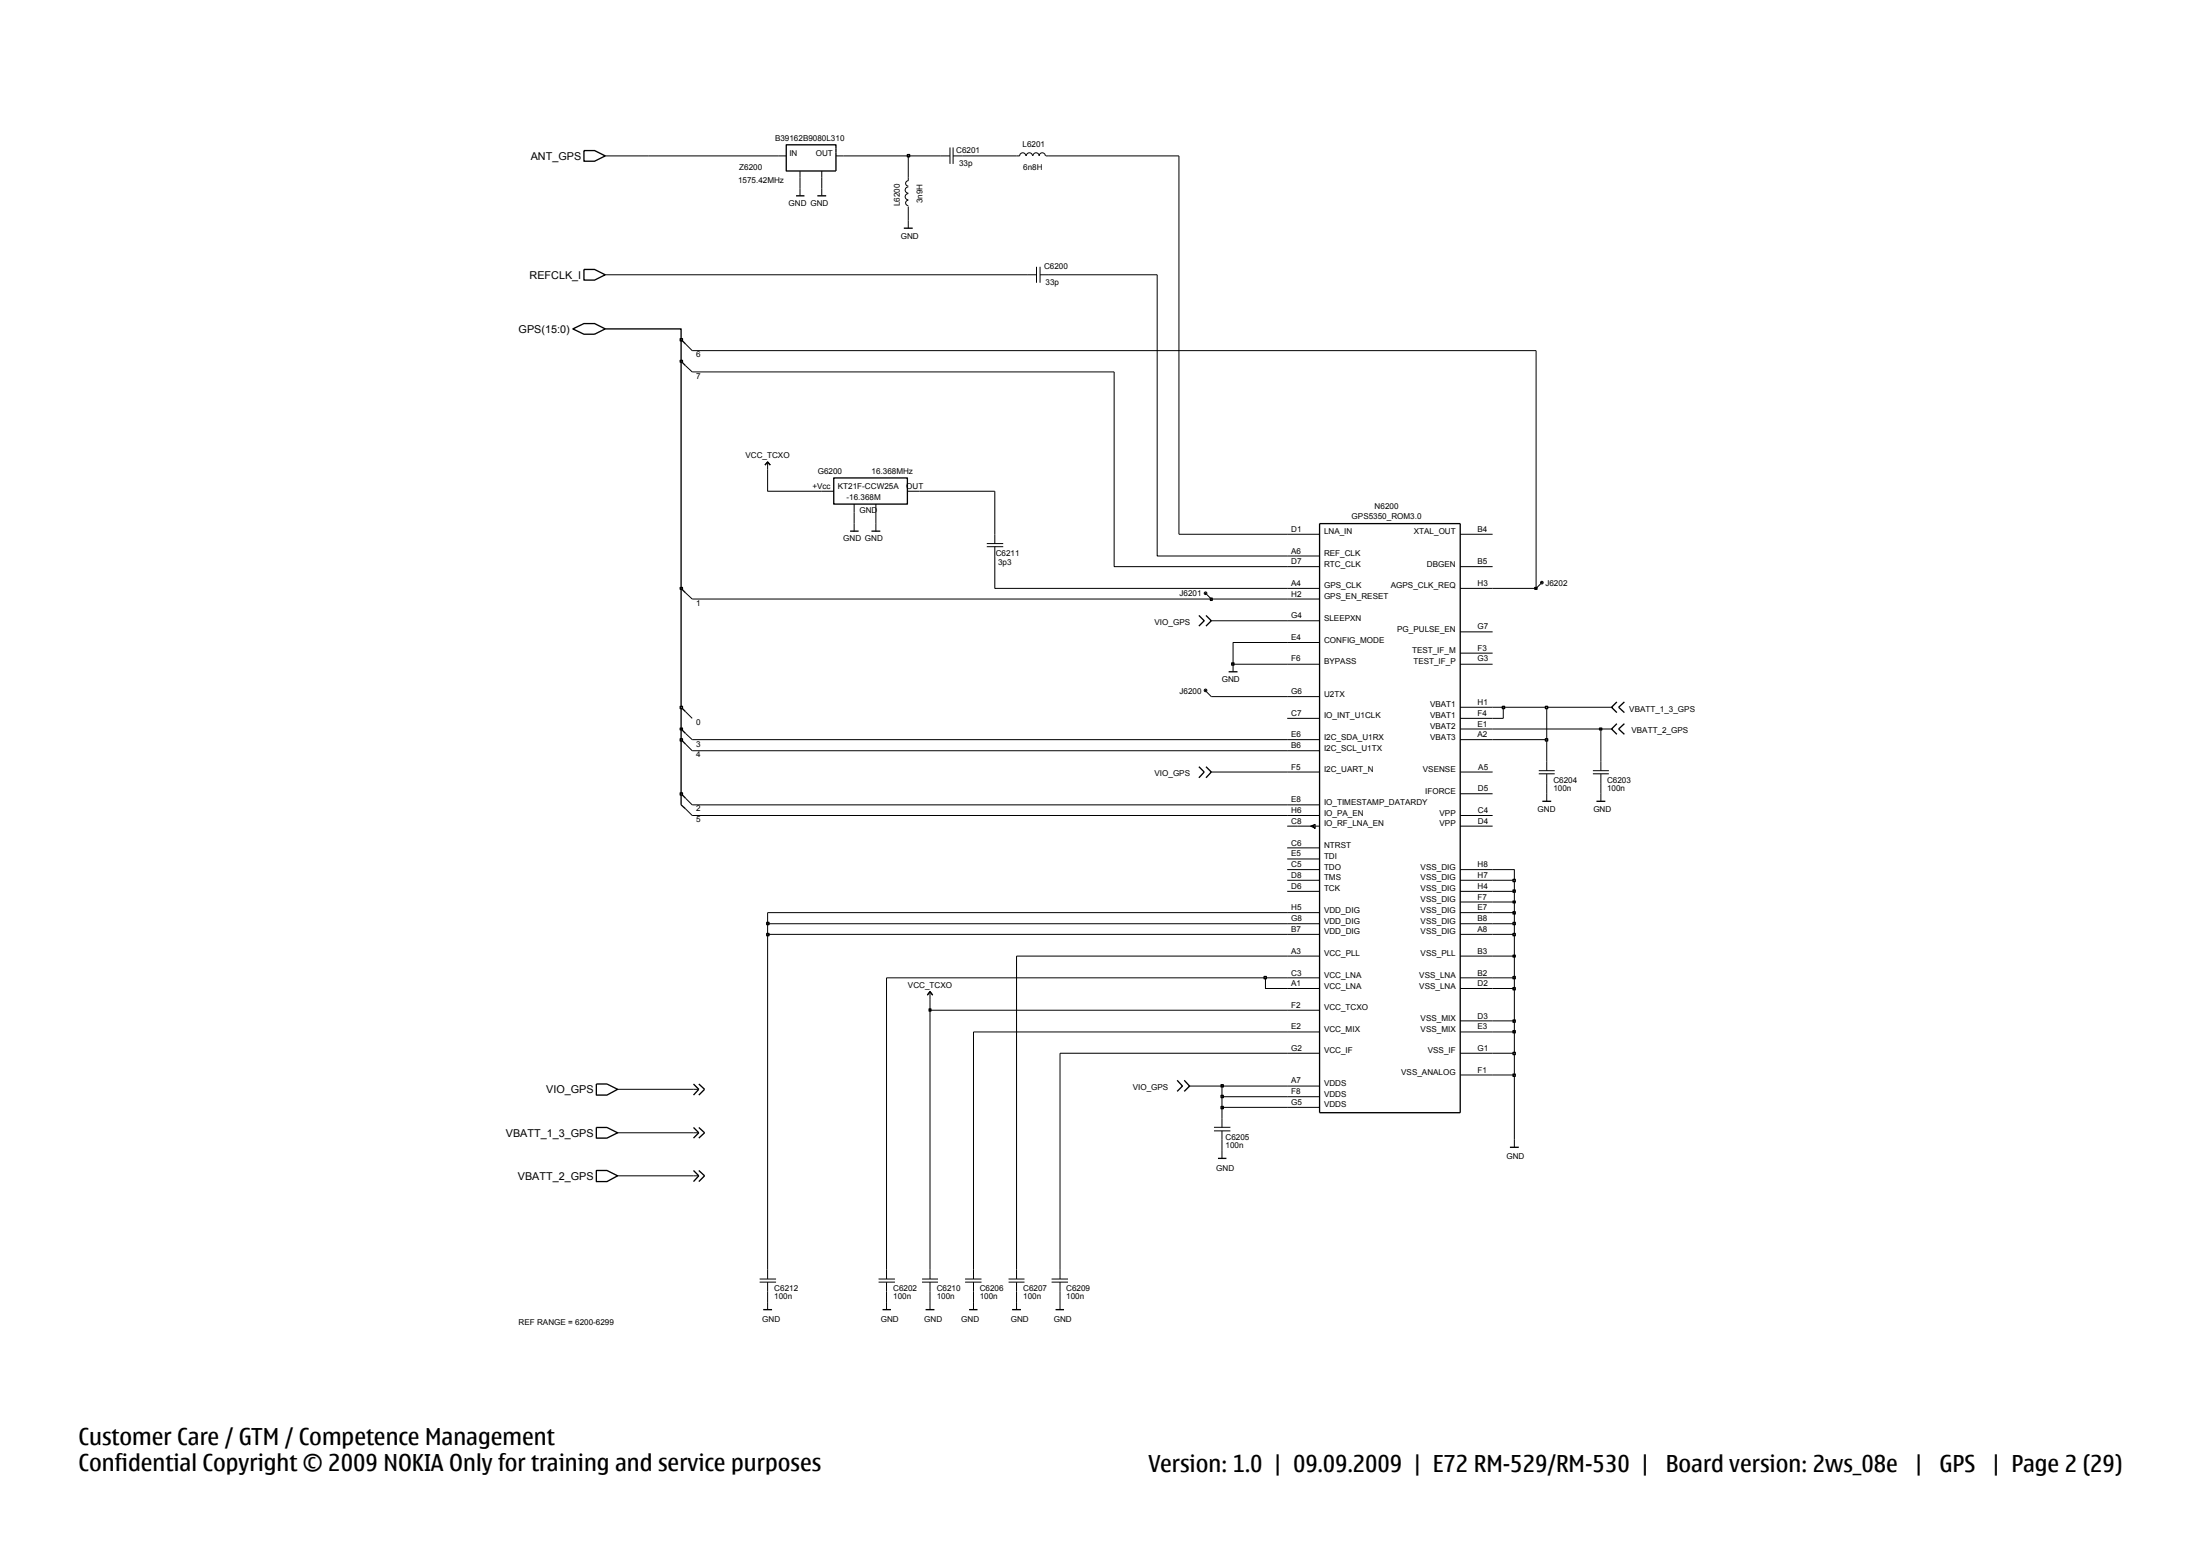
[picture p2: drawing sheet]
<svg xmlns="http://www.w3.org/2000/svg" width="420mm" height="297mm" viewBox="0 0 420 297" stroke-linecap="round" stroke-linejoin="round" font-family="sans-serif">
<g fill="none" stroke="#000" stroke-width=".25">
<path d="M111.4 28.7h2.1l2 1.1-2 1h-2.1zM150 27.6h9.5v5h-9.5zM151.9 37.4h1.6M156 37.4h1.7M111.4 51.4h2.1l2 1-2 1.1h-2.1zM172.5 43.6h1.7M109.3 62.8l2.1-1h2.1l2 1-2 1h-2.1zM130 69l.8 .8M130 64.8l.8 .9M146 88.8l.5-.6 .5 .6M159.1 91.2h14v5h-14zM251.8 99.9h26.8v112.5h-26.8z"/>
<path d="M130 112.3l.8 .9M162.2 101.4h1.6M166.3 101.4h1.7M228.8 117.5l1 1-1 1M230.1 117.5l1 1-1 1M130 135l.8 .8M130 139.1l.8 .9M234.4 128.2h1.7M308.5 138.1l-1 1 1 1.1M308.5 134l-1 1 1 1M310 138.1l-1.1 1 1.1 1.1M310 134l-1.1 1 1.1 1"/>
<path d="M130 153.6l.8 .8M130 151.5l.8 .9M130 141.2l.8 .8M228.8 146.3l1 1.1-1 1.1M230.1 146.3l1 1.1-1 1.1M294.3 152.9h1.7M304.6 152.9h1.7M177 189.9l.5-.6 .5 .6M113.8 215.2h2l2.1 1-2.1 1h-2zM113.8 206.9h2l2.1 1-2.1 1.1h-2zM132.3 206.9l1 1-1 1.1M132.3 215.2l1 1-1 1"/>
<path d="M133.3 206.9l1.2 1-1.2 1.1M133.3 215.2l1.2 1-1.2 1M224.6 206.2l1 1.1-1 1M226 206.2l1 1.1-1 1M288.1 219h1.7M113.8 223.4h2l2.1 1-2.1 1.1h-2zM132.3 223.4l1 1-1 1.1M133.3 223.4l1.2 1-1.2 1.1M232.4 221.1h1.6M145.6 250h1.7M168.4 250h1.6M176.6 250h1.7"/>
<path d="M184.9 250h1.6M193.1 250h1.7M201.4 250h1.6"/>
</g>
<g fill="none" stroke="#000" stroke-width=".19">
<path d="M148.6 29.8h1.4M152.7 32.6v1.3M152.7 35.9v1.5M156.8 32.6v1.3M156.8 35.9v1.5M159.5 29.8h1.5M173.3 38.2a.51 .51 0 0 0-.5 .5 .51 .51 0 0 0 .5 .5M173.3 37a.59 .59 0 0 0-.6 .5 .59 .59 0 0 0 .6 .6M173.3 35.7a.59 .59 0 0 0-.6 .6 .59 .59 0 0 0 .6 .6M173.3 33.9v.6a.51 .51 0 0 0-.5 .5 .51 .51 0 0 0 .5 .5M173.3 39.4v.7M179.5 29.8h1.8"/>
<path d="M181.3 28.1v3.2M181.9 29.8h1.7M181.9 28.1v3.2M194 29.8h.6a.59 .59 0 0 1 .6-.6 .59 .59 0 0 1 .6 .6M195.8 29.8a.59 .59 0 0 1 .6-.6 .59 .59 0 0 1 .6 .6M197.1 29.8a.59 .59 0 0 1 .6-.6 .59 .59 0 0 1 .6 .6 .59 .59 0 0 1 .6-.6 .59 .59 0 0 1 .6 .6M199.6 29.8h.6M173.3 42.1v1.5M196 52.4h1.8M197.8 50.9v3.1M198.5 52.4h1.7M198.5 50.9v3.1"/>
<path d="M130.8 69.8l1.3 1.2M130.8 65.7l1.3 1.2M146 88.8l.5-.6 .5 .6M146.5 88.2v1.4M156.8 93.8h2.3M163 96.2v1.6M163 99.9v1.5M167.1 96.2v1.6M167.1 99.9v1.5M173.1 93.8h2.3M130.8 113.2l1.3 1.1M188.3 104.3h3.1"/>
<path d="M188.3 103.8h3.1M189.8 102v1.8M189.8 104.3v1.8M230.2 113.4l.9 .9M245.6 108.2h6.2M245.6 102h6.2M245.6 114.3h6.2M245.6 112.3h6.2M245.6 118.5h6.2M245.6 106.1h6.2M278.6 108.2h6.2M278.6 102h6.2"/>
<path d="M278.6 112.3h6.2M294.1 111.4l-1 .9M130.8 135.8l1.3 1.3M130.8 140l1.3 1.2M230.2 132l.9 1M235.3 126.8v1.4M245.6 126.8h6.2M245.6 133h6.2M245.6 137.1h6.2M245.6 122.6h6.2M278.6 139.1h6.2M278.6 137.1h6.2"/>
<path d="M278.6 126.8h6.2M278.6 124.7h6.2M278.6 120.6h6.2M278.6 135h6.2M130.8 154.4l1.3 1.3M130.8 152.4l1.3 1.2M130.8 142l1.3 1.3M245.6 155.7h6.2M245.6 143.3h6.2M245.6 153.6h6.2M245.6 141.2h6.2M245.6 157.7h6.2"/>
<path d="M245.6 147.4h6.2M250.1 157.7l.9-.3-.5 .3 .5 .4zM251 157.4v.7M278.6 155.7h6.2M278.6 147.4h6.2M278.6 141.2h6.2M278.6 157.7h6.2M278.6 151.5h6.2M293.6 147.7h3.1M293.6 147.1h3.1M295.2 145.3v1.8M295.2 147.7v1.8"/>
<path d="M295.2 151.5v1.4M304 147.7h3M304 147.1h3M305.5 145.3v1.8M305.5 147.7v1.8M305.5 151.5v1.4M146.5 178.3v65.8M245.6 170.1h6.2M245.6 174.2h6.2M245.6 161.8h6.2M245.6 176.3h6.2M245.6 178.3h6.2"/>
<path d="M245.6 166h6.2M245.6 168h6.2M245.6 164h6.2M278.6 170.1h6.2M278.6 176.3h6.2M278.6 178.3h6.2M278.6 166h6.2M278.6 168h6.2M278.6 174.2h6.2M278.6 172.2h6.2M169.2 186.6v57.5M177.5 189.3v1.4"/>
<path d="M177.5 192.8v51.3M177.5 189.3l-.5 .6M177.5 189.3l.5 .6M185.8 197v47.1M194 182.5v61.6M245.6 186.6h6.2M245.6 182.5h6.2M245.6 188.7h6.2M245.6 192.8h6.2M245.6 197h6.2M278.6 197h6.2M278.6 182.5h6.2"/>
<path d="M278.6 188.7h6.2M278.6 186.6h6.2M278.6 194.9h6.2M117.9 216.2h15.4M117.9 207.9h15.4M202.3 201v43.1M231.7 215.9h3.1M231.7 215.2h3.1M233.2 211.4v3.8M233.2 215.9v5.2M245.6 207.3h6.2M245.6 211.4h6.2"/>
<path d="M245.6 201h6.2M245.6 209.3h6.2M278.6 201h6.2M278.6 205.2h6.2M289 205.2v13.8M117.9 224.4h15.4M145 244.7h3.1M145 244.1h3.1M146.5 244.7v5.3M167.6 244.7h3.2M167.6 244.1h3.2M169.2 244.7v5.3"/>
<path d="M175.9 244.7h3.1M175.9 244.1h3.1M177.5 244.7v5.3M184.2 244.1h3.1M184.2 244.7h3.1M185.8 244.7v5.3M192.5 244.7h3M192.5 244.1h3M194 244.7v5.3M200.7 244.1h3.1M200.7 244.7h3.1M202.3 244.7v5.3"/>
<circle cx="230" cy="113.2" r=".25"/>
<circle cx="230" cy="113.2" r=".08"/>
<circle cx="294.2" cy="111.2" r=".25"/>
<circle cx="294.2" cy="111.2" r=".08"/>
<circle cx="230" cy="131.8" r=".25"/>
<circle cx="230" cy="131.8" r=".08"/>
</g>
<path d="M233 211.2h.4v.4h-.4z" fill-rule="evenodd" fill="#c2c2c2" stroke="#000" stroke-width=".25"/>
<path d="M233.2 209.3v2.1h12.4" fill="none" stroke="#000" stroke-width=".19"/>
<path d="M233 209.1h.4v.4h-.4z" fill-rule="evenodd" fill="#c2c2c2" stroke="#000" stroke-width=".25"/>
<path d="M227 207.3h6.2v2h12.4" fill="none" stroke="#000" stroke-width=".19"/>
<path d="M233 207h.4v.5h-.4z" fill-rule="evenodd" fill="#c2c2c2" stroke="#000" stroke-width=".25"/>
<path d="M233.2 207.3h12.4M284.8 205.2h4.2" fill="none" stroke="#000" stroke-width=".19"/>
<path d="M288.7 205h.4v.4h-.4z" fill-rule="evenodd" fill="#c2c2c2" stroke="#000" stroke-width=".25"/>
<path d="M202.3 201h43.3M284.8 201h4.2v4.2" fill="none" stroke="#000" stroke-width=".19"/>
<path d="M288.7 200.9h.4v.4h-.4z" fill-rule="evenodd" fill="#c2c2c2" stroke="#000" stroke-width=".25"/>
<path d="M185.8 197h59.8M284.8 197h4.2v4" fill="none" stroke="#000" stroke-width=".19"/>
<path d="M288.7 196.7h.4v.4h-.4z" fill-rule="evenodd" fill="#c2c2c2" stroke="#000" stroke-width=".25"/>
<path d="M284.8 194.9h4.2v2.1" fill="none" stroke="#000" stroke-width=".19"/>
<path d="M288.7 194.7h.4v.4h-.4z" fill-rule="evenodd" fill="#c2c2c2" stroke="#000" stroke-width=".25"/>
<path d="M289 188.7v6.2" fill="none" stroke="#000" stroke-width=".19"/>
<path d="M177.3 192.6h.3v.4h-.3z" fill-rule="evenodd" fill="#c2c2c2" stroke="#000" stroke-width=".25"/>
<path d="M177.5 190.7v2.1h68.1M241.5 186.6v2.1h4.1M284.8 188.7h4.2" fill="none" stroke="#000" stroke-width=".19"/>
<path d="M288.7 188.5h.4v.4h-.4z" fill-rule="evenodd" fill="#c2c2c2" stroke="#000" stroke-width=".25"/>
<path d="M169.2 186.6h72.3M289 186.6v2.1" fill="none" stroke="#000" stroke-width=".19"/>
<path d="M241.2 186.4h.4v.4h-.4z" fill-rule="evenodd" fill="#c2c2c2" stroke="#000" stroke-width=".25"/>
<path d="M241.5 186.6h4.1M284.8 186.6h4.2" fill="none" stroke="#000" stroke-width=".19"/>
<path d="M288.7 186.4h.4v.4h-.4z" fill-rule="evenodd" fill="#c2c2c2" stroke="#000" stroke-width=".25"/>
<path d="M194 182.5h51.6M284.8 182.5h4.2v4.1" fill="none" stroke="#000" stroke-width=".19"/>
<path d="M288.7 182.3h.4v.4h-.4z" fill-rule="evenodd" fill="#c2c2c2" stroke="#000" stroke-width=".25"/>
<path d="M289 178.3v4.2" fill="none" stroke="#000" stroke-width=".19"/>
<path d="M146.3 178.2h.4v.4h-.4z" fill-rule="evenodd" fill="#c2c2c2" stroke="#000" stroke-width=".25"/>
<path d="M146.5 176.3v2h99.1M284.8 178.3h4.2" fill="none" stroke="#000" stroke-width=".19"/>
<path d="M288.7 178.2h.4v.4h-.4z" fill-rule="evenodd" fill="#c2c2c2" stroke="#000" stroke-width=".25"/>
<path d="M289 176.3v2" fill="none" stroke="#000" stroke-width=".19"/>
<path d="M146.3 176.1h.4v.4h-.4z" fill-rule="evenodd" fill="#c2c2c2" stroke="#000" stroke-width=".25"/>
<path d="M146.5 174.2v2.1h99.1M284.8 176.3h4.2" fill="none" stroke="#000" stroke-width=".19"/>
<path d="M288.7 176.1h.4v.4h-.4z" fill-rule="evenodd" fill="#c2c2c2" stroke="#000" stroke-width=".25"/>
<path d="M146.5 174.2h99.1M284.8 174.2h4.2v2.1" fill="none" stroke="#000" stroke-width=".19"/>
<path d="M288.7 174h.4v.5h-.4z" fill-rule="evenodd" fill="#c2c2c2" stroke="#000" stroke-width=".25"/>
<path d="M284.8 172.2h4.2v2" fill="none" stroke="#000" stroke-width=".19"/>
<path d="M288.7 172h.4v.3h-.4z" fill-rule="evenodd" fill="#c2c2c2" stroke="#000" stroke-width=".25"/>
<path d="M284.8 170.1h4.2v2.1" fill="none" stroke="#000" stroke-width=".19"/>
<path d="M288.7 169.9h.4v.4h-.4z" fill-rule="evenodd" fill="#c2c2c2" stroke="#000" stroke-width=".25"/>
<path d="M284.8 168h4.2v2.1" fill="none" stroke="#000" stroke-width=".19"/>
<path d="M288.7 167.8h.4v.5h-.4z" fill-rule="evenodd" fill="#c2c2c2" stroke="#000" stroke-width=".25"/>
<path d="M132.1 155.7h113.5M132.1 153.6h113.5M284.8 166h4.2v2" fill="none" stroke="#000" stroke-width=".19"/>
<path d="M130 151.5v2.1" fill="none" stroke="#000" stroke-width=".25"/>
<path d="M129.8 151.3h.4v.5h-.4z" fill-rule="evenodd" fill="#c2c2c2" stroke="#000" stroke-width=".25"/>
<path d="M130 141.2v10.3" fill="none" stroke="#000" stroke-width=".25"/>
<path d="M305.5 139.1v6.2M132.1 143.3h113.5M231.1 147.4h14.5M295.2 141.2v4.1M295.2 149.5v2M305.5 149.5v2" fill="none" stroke="#000" stroke-width=".19"/>
<path d="M129.8 141h.4v.4h-.4z" fill-rule="evenodd" fill="#c2c2c2" stroke="#000" stroke-width=".25"/>
<path d="M130 139.1v2.1" fill="none" stroke="#000" stroke-width=".25"/>
<path d="M132.1 141.2h113.5M284.8 141.2h10.4" fill="none" stroke="#000" stroke-width=".19"/>
<path d="M294.9 141h.4v.4h-.4z" fill-rule="evenodd" fill="#c2c2c2" stroke="#000" stroke-width=".25"/>
<path d="M295.2 135v6.2" fill="none" stroke="#000" stroke-width=".19"/>
<path d="M129.8 139h.4v.3h-.4z" fill-rule="evenodd" fill="#c2c2c2"/>
<path d="M129.8 139h.4v.3h-.4zM130 135v4.1" fill="none" stroke="#000" stroke-width=".25"/>
<path d="M284.8 139.1h20.7" fill="none" stroke="#000" stroke-width=".19"/>
<path d="M305.2 139h.5v.3h-.5z" fill-rule="evenodd" fill="#c2c2c2"/>
<path d="M305.2 139h.5v.3h-.5z" fill="none" stroke="#000" stroke-width=".25"/>
<path d="M286.9 135v2.1h-2.1M305.5 139.1h2" fill="none" stroke="#000" stroke-width=".19"/>
<path d="M129.8 134.8h.4v.5h-.4z" fill-rule="evenodd" fill="#c2c2c2" stroke="#000" stroke-width=".25"/>
<path d="M130 112.3v22.7" fill="none" stroke="#000" stroke-width=".25"/>
<path d="M284.8 135h2.1" fill="none" stroke="#000" stroke-width=".19"/>
<path d="M286.7 134.8h.4v.5h-.4z" fill-rule="evenodd" fill="#c2c2c2" stroke="#000" stroke-width=".25"/>
<path d="M286.9 135h8.3" fill="none" stroke="#000" stroke-width=".19"/>
<path d="M294.9 134.8h.4v.5h-.4z" fill-rule="evenodd" fill="#c2c2c2" stroke="#000" stroke-width=".25"/>
<path d="M231.1 133h14.5M295.2 135h12.3" fill="none" stroke="#000" stroke-width=".19"/>
<path d="M235 126.5h.5v.5h-.5z" fill-rule="evenodd" fill="#c2c2c2" stroke="#000" stroke-width=".25"/>
<path d="M132.1 114.3h99M231.1 118.5h14.5M245.6 122.6h-10.3v4.2h10.3" fill="none" stroke="#000" stroke-width=".19"/>
<path d="M231 114.2h.3v.4h-.3z" fill-rule="evenodd" fill="#c2c2c2" stroke="#000" stroke-width=".25"/>
<path d="M231.1 114.3h14.5" fill="none" stroke="#000" stroke-width=".19"/>
<path d="M129.8 112.1h.4v.4h-.4z" fill-rule="evenodd" fill="#c2c2c2"/>
<path d="M130 69v43.3M129.8 112.1h.4v.4h-.4z" fill="none" stroke="#000" stroke-width=".25"/>
<path d="M189.8 106.1v6.2h55.8M284.8 112.3h8.3" fill="none" stroke="#000" stroke-width=".19"/>
<path d="M292.9 112.1h.4v.4h-.4z" fill-rule="evenodd" fill="#c2c2c2"/>
<path d="M292.9 112.1h.4v.4h-.4z" fill="none" stroke="#000" stroke-width=".25"/>
<path d="M225 29.8v72.2h20.6M220.8 52.4v53.7h24.8M132.1 71h80.5v37.2h33M293.1 66.9v45.4M146.5 89.6v4.2h10.3M163 97.8v2.1M167.1 97.8v2.1M175.4 93.8h14.4v8.2" fill="none" stroke="#000" stroke-width=".19"/>
<path d="M129.8 68.8h.4v.3h-.4z" fill-rule="evenodd" fill="#c2c2c2" stroke="#000" stroke-width=".25"/>
<path d="M130 64.8v4.2" fill="none" stroke="#000" stroke-width=".25"/>
<path d="M132.1 66.9h161" fill="none" stroke="#000" stroke-width=".19"/>
<path d="M129.8 64.6h.4v.5h-.4z" fill-rule="evenodd" fill="#c2c2c2" stroke="#000" stroke-width=".25"/>
<path d="M115.5 62.8h14.5v2" fill="none" stroke="#000" stroke-width=".25"/>
<path d="M115.5 29.8h33.1M152.7 33.9v2M156.8 33.9v2M161 29.8h12.3v4.1M115.5 52.4h80.5M173.3 40.1v2M200.2 52.4h20.6" fill="none" stroke="#000" stroke-width=".19"/>
<path d="M173.1 29.5h.5v.4h-.5z" fill-rule="evenodd" fill="#c2c2c2" stroke="#000" stroke-width=".25"/>
<path d="M173.3 29.8h6.2M183.6 29.8h10.4M200.2 29.8h24.8" fill="none" stroke="#000" stroke-width=".19"/>
<g font-size="4.4">
<text x="15" y="275.9">Customer Care / GTM / Competence Management</text>
<text x="15" y="280.8">Confidential Copyright © 2009 NOKIA Only for training and service purposes</text>
<text x="219.1" y="280.9">Version: 1.0 | 09.09.2009 | E72 RM-529/RM-530 |</text>
<text x="317.9" y="280.9">Board version: 2ws_08e</text>
<text x="365.3" y="280.9">|</text>
<text x="370.1" y="280.9">GPS</text>
<text x="380.1" y="280.9">| Page 2 (29)</text>
</g>
<g font-size="2.1">
<text x="101.3" y="30.5">ANT_GPS</text>
<text x="101.1" y="53.2">REFCLK_I</text>
<text x="99" y="63.5">GPS(15:0)</text>
<text x="104.2" y="208.7">VIO_GPS</text>
<text x="96.5" y="217">VBATT_1_3_GPS</text>
<text x="98.8" y="225.2">VBATT_2_GPS</text>
</g>
<g font-size="1.5">
<text x="147.9" y="26.9">B39162B9080L310</text>
<text x="150.6" y="29.8">IN</text>
<text x="155.7" y="29.8">OUT</text>
<text x="182.5" y="29.1">C6201</text>
<text x="195.1" y="28.1">L6201</text>
<text x="140.8" y="34.9">1575.42MHz</text>
<text x="141.1" y="32.5">Z6200</text>
<text x="183" y="31.7">33p</text>
<text x="195.3" y="32.4">6n8H</text>
<text x="150.5" y="39.3">GND GND</text>
<text x="171.7" y="39.4" transform="rotate(-90 171.7 39.4)">L6200</text>
<text x="176" y="38.8" transform="rotate(-90 176 38.8)">3n9H</text>
<text x="171.9" y="45.6">GND</text>
<text x="199.2" y="51.4">C6200</text>
<text x="199.5" y="54.4">33p</text>
<text x="132.8" y="68.2">6</text>
<text x="132.8" y="72.3">7</text>
<text x="142.3" y="87.5">VCC_TCXO</text>
<text x="155" y="93.3">+Vcc</text>
<text x="156.1" y="90.5">G6200</text>
<text x="159.9" y="93.3">KT21F-CCW25A</text>
<text x="161.6" y="95.4">-16.368M</text>
<text x="166.3" y="90.5">16.368MHz</text>
<text x="172.9" y="93.3">OUT</text>
<text x="164" y="97.8">GND</text>
<text x="246.4" y="101.5">D1</text>
<text x="252.7" y="102">LNA_IN</text>
<text x="257.9" y="99.1">GPS5350_ROM3.0</text>
<text x="262.3" y="97.2">N6200</text>
<text x="269.8" y="102">XTAL_OUT</text>
<text x="281.9" y="101.5">B4</text>
<text x="160.9" y="103.2">GND GND</text>
<text x="190" y="106">C6211</text>
<text x="190.5" y="107.9">3p3</text>
<text x="246.4" y="107.7">D7</text>
<text x="246.4" y="105.7">A6</text>
<text x="252.7" y="106.1">REF_CLK</text>
<text x="281.9" y="107.7">B5</text>
<text x="225.1" y="113.8">J6201</text>
<text x="246.4" y="113.9">H2</text>
<text x="246.4" y="111.9">A4</text>
<text x="252.7" y="108.2">RTC_CLK</text>
<text x="252.7" y="112.3">GPS_CLK</text>
<text x="265.4" y="112.3">AGPS_CLK_REQ</text>
<text x="272.3" y="108.2">DBGEN</text>
<text x="281.9" y="111.9">H3</text>
<text x="294.9" y="111.8">J6202</text>
<text x="132.8" y="115.7">1</text>
<text x="220.3" y="119.3">VIO_GPS</text>
<text x="246.4" y="118">G4</text>
<text x="252.7" y="114.3">GPS_EN_RESET</text>
<text x="252.7" y="118.5">SLEEPXN</text>
<text x="246.4" y="122.2">E4</text>
<text x="252.7" y="122.6">CONFIG_MODE</text>
<text x="266.6" y="120.6">PG_PULSE_EN</text>
<text x="269.5" y="124.7">TEST_IF_M</text>
<text x="281.9" y="124.2">F3</text>
<text x="281.9" y="120.1">G7</text>
<text x="233.1" y="130.1">GND</text>
<text x="246.4" y="126.3">F6</text>
<text x="252.7" y="126.8">BYPASS</text>
<text x="269.7" y="126.8">TEST_IF_P</text>
<text x="281.9" y="126.3">G3</text>
<text x="225.1" y="132.5">J6200</text>
<text x="246.4" y="132.5">G6</text>
<text x="246.4" y="136.6">C7</text>
<text x="252.7" y="133">U2TX</text>
<text x="252.7" y="137.1">IO_INT_U1CLK</text>
<text x="272.9" y="135">VBAT1</text>
<text x="272.9" y="137.1">VBAT1</text>
<text x="281.9" y="134.6">H1</text>
<text x="281.9" y="136.6">F4</text>
<text x="310.9" y="135.8">VBATT_1_3_GPS</text>
<text x="132.8" y="138.4">0</text>
<text x="132.8" y="142.5">3</text>
<text x="246.4" y="140.7">E6</text>
<text x="246.4" y="142.9">B6</text>
<text x="252.7" y="141.2">I2C_SDA_U1RX</text>
<text x="252.7" y="143.3">I2C_SCL_U1TX</text>
<text x="272.9" y="139.1">VBAT2</text>
<text x="272.9" y="141.2">VBAT3</text>
<text x="281.9" y="138.7">E1</text>
<text x="281.9" y="140.7">A2</text>
<text x="311.3" y="139.8">VBATT_2_GPS</text>
<text x="132.8" y="144.5">4</text>
<text x="220.3" y="148.1">VIO_GPS</text>
<text x="246.4" y="146.9">F5</text>
<text x="252.7" y="147.4">I2C_UART_N</text>
<text x="271.5" y="147.4">VSENSE</text>
<text x="282.1" y="146.9">A5</text>
<text x="296.4" y="149.5">C6204</text>
<text x="306.7" y="149.5">C6203</text>
<text x="132.8" y="154.9">2</text>
<text x="246.4" y="155.2">H6</text>
<text x="246.4" y="153.1">E8</text>
<text x="252.7" y="155.7">IO_PA_EN</text>
<text x="252.7" y="153.6">IO_TIMESTAMP_DATARDY</text>
<text x="271.9" y="151.5">IFORCE</text>
<text x="274.7" y="155.7">VPP</text>
<text x="282" y="151.1">D5</text>
<text x="282" y="155.2">C4</text>
<text x="293.4" y="155.1">GND</text>
<text x="296.4" y="151">100n</text>
<text x="304" y="155.1">GND</text>
<text x="306.7" y="151">100n</text>
<text x="132.8" y="157">5</text>
<text x="246.4" y="161.4">C6</text>
<text x="246.4" y="157.2">C8</text>
<text x="252.7" y="161.8">NTRST</text>
<text x="252.7" y="157.7">IO_RF_LNA_EN</text>
<text x="274.7" y="157.7">VPP</text>
<text x="282" y="157.2">D4</text>
<text x="246.4" y="163.4">E5</text>
<text x="246.4" y="167.6">D8</text>
<text x="246.4" y="165.5">C5</text>
<text x="252.7" y="164">TDI</text>
<text x="252.7" y="166">TDO</text>
<text x="271.1" y="166">VSS_DIG</text>
<text x="281.9" y="167.6">H7</text>
<text x="281.9" y="165.5">H8</text>
<text x="246.4" y="173.8">H5</text>
<text x="246.4" y="169.6">D6</text>
<text x="252.7" y="170.1">TCK</text>
<text x="252.7" y="168">TMS</text>
<text x="271.1" y="170.1">VSS_DIG</text>
<text x="271.1" y="168">VSS_DIG</text>
<text x="271.1" y="172.2">VSS_DIG</text>
<text x="281.9" y="169.6">H4</text>
<text x="281.9" y="171.7">F7</text>
<text x="281.9" y="173.8">E7</text>
<text x="246.4" y="175.9">G8</text>
<text x="246.4" y="177.9">B7</text>
<text x="252.7" y="174.2">VDD_DIG</text>
<text x="252.7" y="176.3">VDD_DIG</text>
<text x="252.7" y="178.4">VDD_DIG</text>
<text x="271.1" y="174.2">VSS_DIG</text>
<text x="271.1" y="176.3">VSS_DIG</text>
<text x="271.1" y="178.4">VSS_DIG</text>
<text x="281.9" y="175.9">B8</text>
<text x="281.9" y="177.9">A8</text>
<text x="246.4" y="182.1">A3</text>
<text x="252.7" y="182.5">VCC_PLL</text>
<text x="271.1" y="182.5">VSS_PLL</text>
<text x="281.9" y="182.1">B3</text>
<text x="173.3" y="188.7">VCC_TCXO</text>
<text x="246.4" y="186.2">C3</text>
<text x="246.4" y="188.2">A1</text>
<text x="252.7" y="186.6">VCC_LNA</text>
<text x="252.7" y="188.7">VCC_LNA</text>
<text x="270.8" y="188.7">VSS_LNA</text>
<text x="270.8" y="186.6">VSS_LNA</text>
<text x="281.9" y="188.2">D2</text>
<text x="281.9" y="186.2">B2</text>
<text x="246.4" y="192.4">F2</text>
<text x="246.4" y="196.4">E2</text>
<text x="252.7" y="192.8">VCC_TCXO</text>
<text x="252.7" y="197">VCC_MIX</text>
<text x="271.1" y="194.9">VSS_MIX</text>
<text x="271.1" y="197">VSS_MIX</text>
<text x="281.9" y="196.4">E3</text>
<text x="281.9" y="194.4">D3</text>
<text x="246.4" y="200.6">G2</text>
<text x="252.7" y="201">VCC_IF</text>
<text x="272.5" y="201">VSS_IF</text>
<text x="281.9" y="200.6">G1</text>
<text x="216.2" y="208">VIO_GPS</text>
<text x="246.4" y="208.9">F8</text>
<text x="246.4" y="206.8">A7</text>
<text x="252.7" y="209.3">VDDS</text>
<text x="252.7" y="207.3">VDDS</text>
<text x="267.4" y="205.2">VSS_ANALOG</text>
<text x="281.9" y="204.7">F1</text>
<text x="246.4" y="210.9">G5</text>
<text x="252.7" y="211.4">VDDS</text>
<text x="233.9" y="219.1">100n</text>
<text x="233.9" y="217.6">C6205</text>
<text x="287.4" y="221.2">GND</text>
<text x="232.1" y="223.5">GND</text>
<text x="147.8" y="246.5">C6212</text>
<text x="147.8" y="248">100n</text>
<text x="170.4" y="248">100n</text>
<text x="170.4" y="246.5">C6202</text>
<text x="178.7" y="248">100n</text>
<text x="178.7" y="246.5">C6210</text>
<text x="186.9" y="248">100n</text>
<text x="186.9" y="246.5">C6206</text>
<text x="195.2" y="248">100n</text>
<text x="195.2" y="246.5">C6207</text>
<text x="203.5" y="248">100n</text>
<text x="203.5" y="246.5">C6209</text>
<text x="99" y="252.8">REF RANGE = 6200-6299</text>
<text x="145.5" y="252.3">GND</text>
<text x="168.1" y="252.3">GND</text>
<text x="176.4" y="252.3">GND</text>
<text x="183.4" y="252.3">GND</text>
<text x="192.9" y="252.3">GND</text>
<text x="201.1" y="252.3">GND</text>
</g>
</svg>
